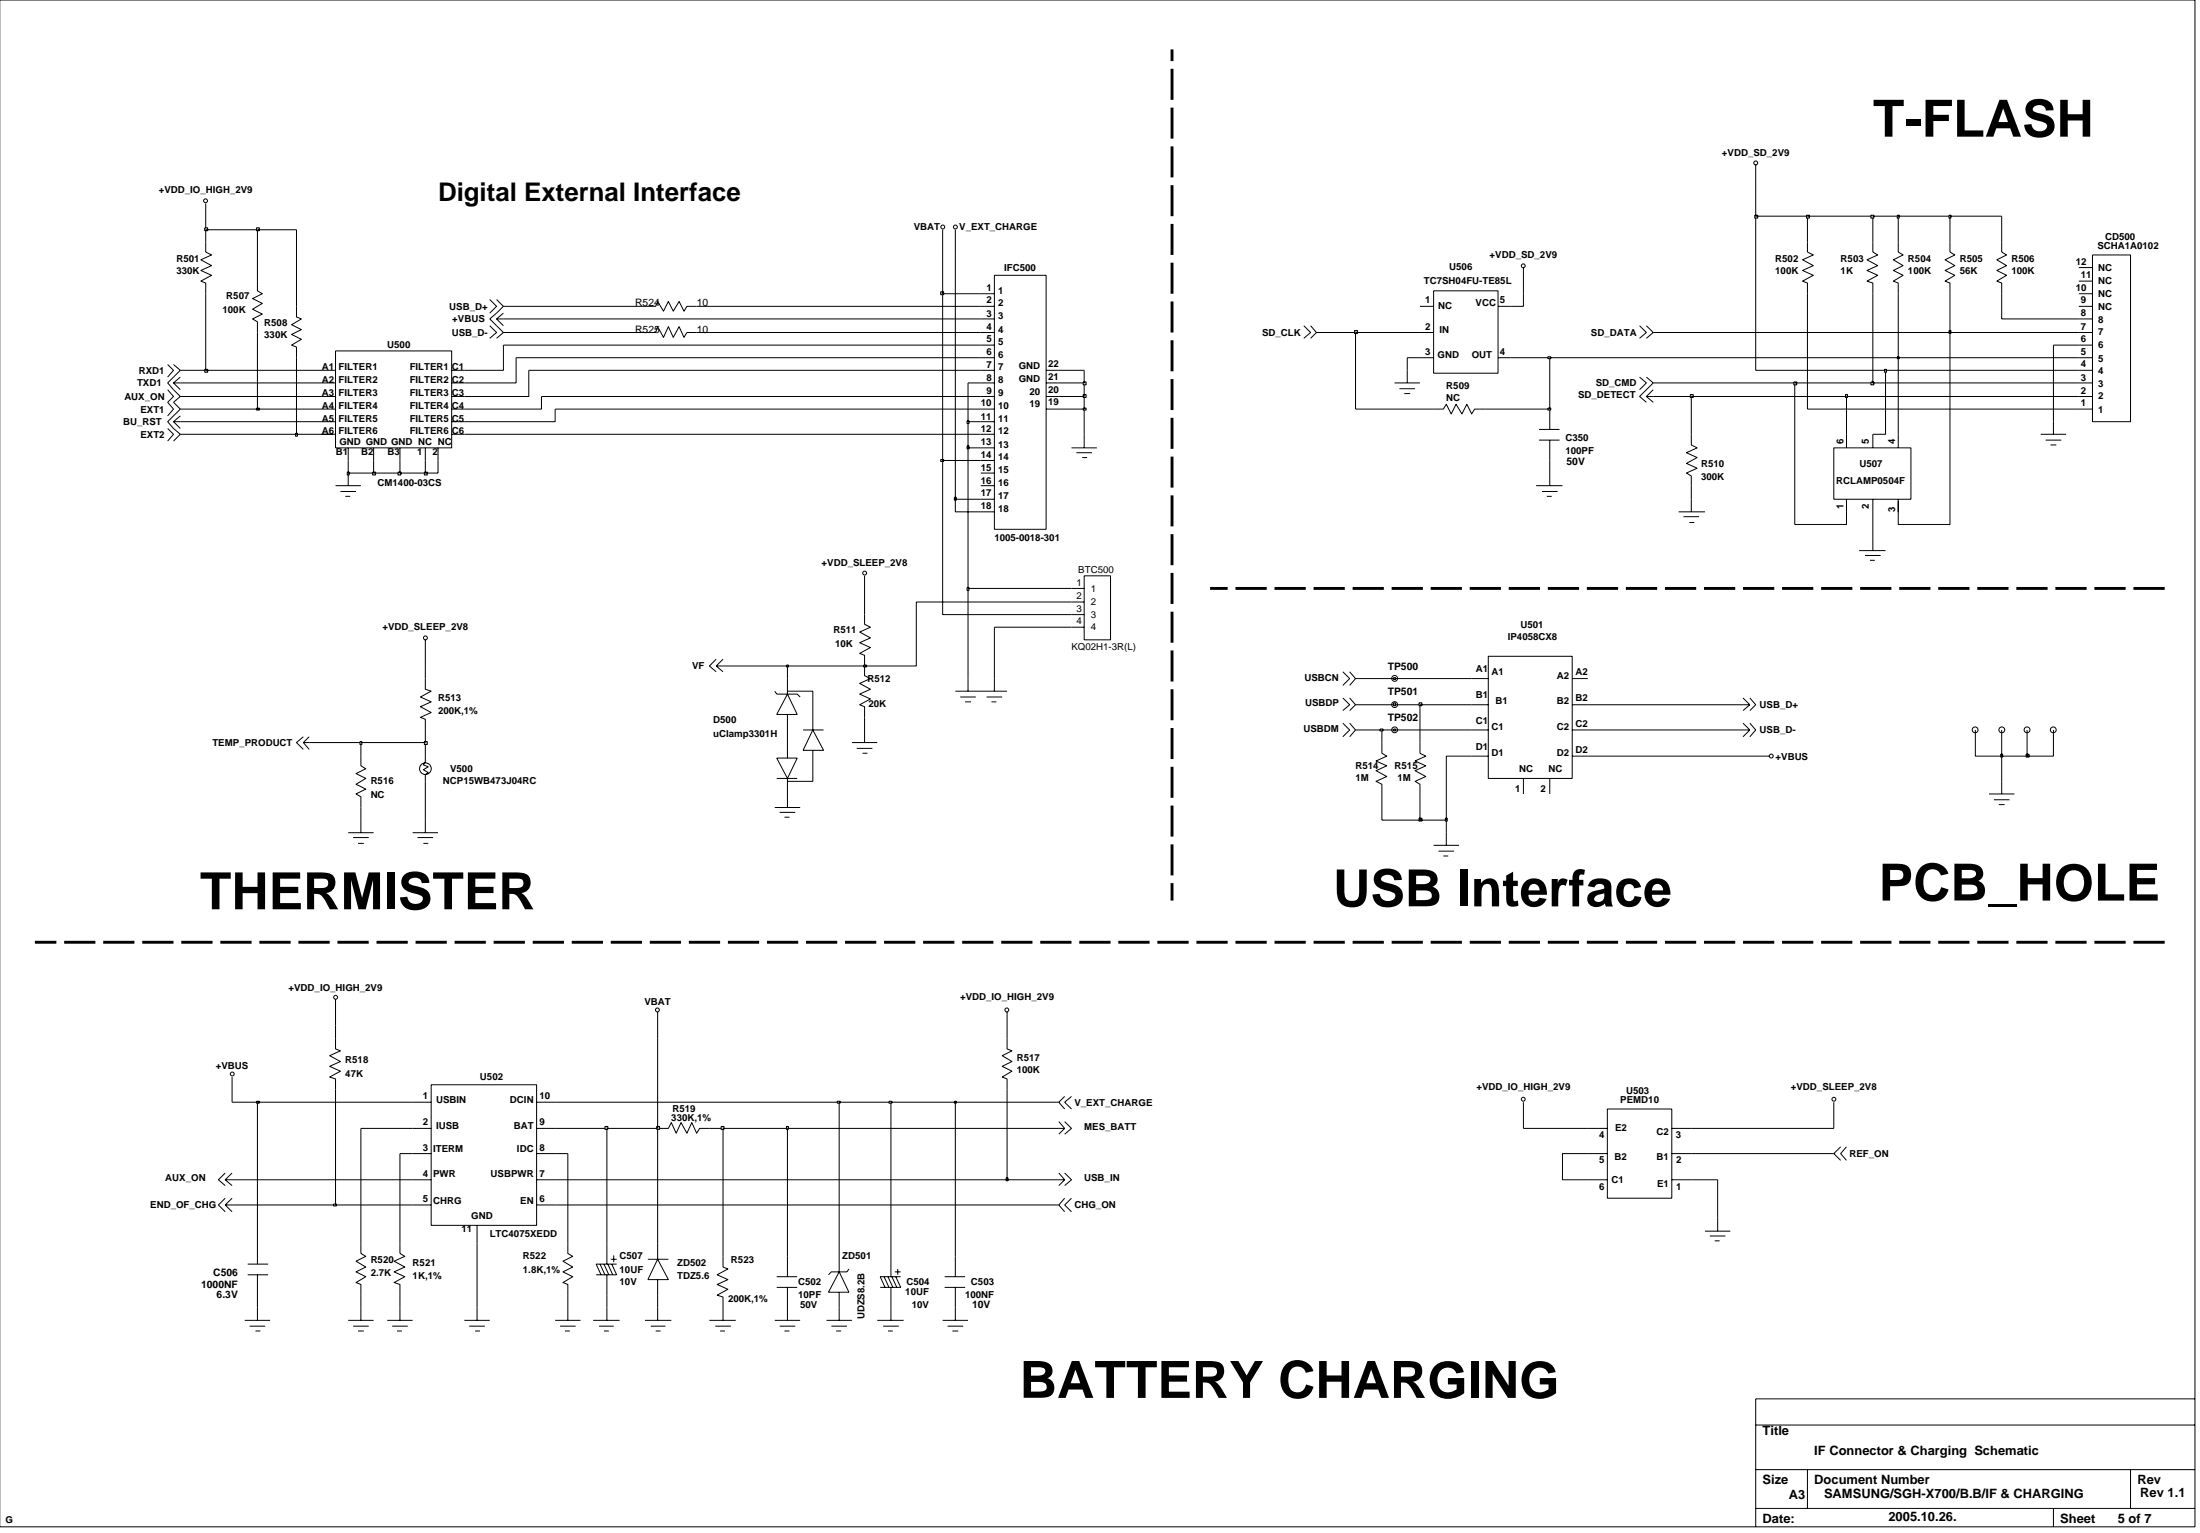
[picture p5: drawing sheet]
<svg xmlns="http://www.w3.org/2000/svg" width="192mm" height="134mm" viewBox="0 0 192 134" stroke-linecap="round" stroke-linejoin="round" font-family="sans-serif">
<g fill="none" stroke="#000" stroke-width=".09">
<path d="M17.9 17.8v2.2M153.1 14.4v2.3M14.6 34l.5 .6-.5 .5 .5 .6-.5 .6M14.6 31.8l.5 .5-.5 .6M14.6 37.4l.5 .5-.5 .6M15.1 31.8l.6 .5-1.1 1.1 1.1 1.2-.6 .5 .6 .6-1.1 1.1 1.1 1.1-.6 .6M15.1 33.4h.6M15.1 36.8h.6M15.7 32.9l-.6 .5 .6 .6M15.7 36.3l-.6 .5 .6 .6M17.9 21.1v.9l.6 .2-1 .5 1 .5-1 .4 1 .4-1 .5 .4 .2v.9M22.5 24.5v.9l.4 .2-.9 .4 .9 .5-.9 .5 .9 .4-.9 .4 .5 .3v.9"/>
<path d="M25.9 26.7v.9l.4 .2-.9 .5 .9 .4-.9 .5 .9 .4-.9 .5 .5 .2v.9M28.1 35.7h1.2M28.1 34.6h1.2M28.1 33.4h1.2M28.1 32.3h1.2M28.1 36.8h1.2M29 37.9h-.9h1.2M29.3 30.6h10.1v8.5h-10.1zM30.4 39.1v1.1M32.6 39.1v1.1M34.9 39.1v1.1M37.1 39.1v1.1"/>
<path d="M38.2 39.1v1.1M39.4 35.7h1.1M39.4 34.6h1.1M39.4 33.4h1.1M39.4 32.3h1.1M39.4 36.8h1.1M39.4 37.9h1.1M42.7 26.1l.6 .6-.6 .6M42.7 28.4l.6 .6-.6 .5M43.3 26.1l.6 .6-1.2 1.1 1.2 1.2-.6 .5M43.3 27.8h.6M43.3 27.8l.6 .6"/>
<path d="M43.9 27.3l-.6 .5M56.3 26.7h.9l.2-.4 .5 .8 .4-.8 .4 .8 .5-.8 .5 .8 .2-.4h.9M56.3 29h.9l.2-.5 .5 .9 .4-.9 .4 .9 .5-.9 .5 .9 .2-.4h.9M82.2 20v2.2M83.3 20v2.2M85.5 39.1h1.2M85.5 25.6h1.2M85.5 35.7h1.2M85.5 34.6h1.2M85.5 33.4h1.2M85.5 31.2h1.2M85.5 32.3h1.2"/>
<path d="M85.5 26.7h1.2M85.5 27.8h1.2M85.5 30.1h1.2M85.5 29h1.2M85.5 36.8h1.2M85.5 37.9h1.2M86.7 24h4.5v22.2h-4.5zM91.2 35.7h1.2M91.2 34.6h1.2M91.2 33.4h1.2M91.2 32.3h1.2M93.5 39.1h2.2"/>
<path d="M93.9 39.5h1.3M94.4 39.9h.4M94.6 37.9v1.2M113.7 28.4l.6 .6-.6 .5M114.3 28.4l.5 .6-.5 .5M121.6 33.4h2.3M122.1 33.9h1.3M122.5 34.3h.5M122.7 32.3v1.1M123.9 31.2h1.1M123.9 26.7h1.1M123.9 29h1.1"/>
<path d="M125 25.4h5.7v7.2h-5.7zM125 35.7h.9l.3-.4 .4 .8 .4-.8 .5 .8 .4-.8 .5 .8 .2-.4h1M130.7 31.2h1.1M130.7 26.7h1.1M132.9 23.3v2.3M134.2 38.4h1.8M134.2 37.5h1.8M135.2 35.7v1.8M135.2 38.4v1.8M143 28.4l.6 .6-.6 .5M143 32.9l.6 .5-.6 .6M143.6 32.9l.6 .5-1.2 1.2 .6 .5"/>
<path d="M143.6 28.4l.6 .6-.6 .5M143.6 34.6h.6M144.2 34l-.6 .6 .6 .5M147.5 37.9v.9l.5 .3-.9 .4 .9 .4-.9 .5 .9 .4-.9 .5 .4 .2v.9M157.7 21.1v.9l.5 .2-1 .5 1 .5-1 .4 1 .4-1 .5 .5 .2v.9M159.9 39.1h6.8v4.4h-6.8zM161.1 37.9v1.2M163.4 21.1v.9l.4 .2-1 .5 1 .5-1 .4 1 .4-1 .5 .6 .2v.9M163.4 37.9v1.2M165.6 21.1v.9l.4 .2-.9 .5 .9 .5-.9 .4 .9 .4-.9 .5 .5 .2v.9M165.6 37.9v1.2M170.1 21.1v.9l.4 .2-.8 .5 .8 .5-.8 .4 .8 .4-.8 .5 .4 .2v.9"/>
<path d="M174.6 21.1v.9l.4 .2-.8 .5 .8 .5-.8 .4 .8 .4-.8 .5 .4 .2v.9M178 37.9h2.2M178.4 38.4h1.4M178.8 38.8h.6M179.1 36.8v1.1M181.3 25.6h1.2M181.3 35.7h1.2M181.3 34.6h1.2M181.3 33.4h1.2M181.3 31.2h1.2M181.3 32.3h1.2M181.3 26.7h1.2"/>
<path d="M181.3 27.8h1.2M181.3 30.1h1.2M181.3 29h1.2M181.3 23.3h1.2M181.3 24.5h1.2M182.5 22.2h3.3v14.6h-3.3zM29.3 42.4h2.2M29.7 42.9h1.4M30.1 43.3h.4M30.4 41.3v1.1M37.1 59.2v.9l.5 .2-.9 .5 .9 .4-.9 .4 .9 .5-.9 .5 .4 .1v1M37.1 55.8v2.3"/>
<path d="M62.5 57.5l-.6 .6 .6 .5M62.5 58.1l.6 .5M62.5 58.1h.6M63.1 57.5l-.6 .6M68.7 59.2v1.3M75.4 53.6v.8l.5 .3-.9 .4 .9 .5-.9 .5 .9 .4-.9 .5 .4 .2v1.7l.5 .3-.9 .4 .9 .5-.9 .4 .9 .5-.9 .5 .4 .1v1M75.4 50.2v2.3M84.4 59.2v1.1M85.5 42.4h1.2M85.5 41.3h1.2M85.5 43.5h1.2M85.5 44.6h1.2"/>
<path d="M85.5 40.2h1.2M86.7 59.2v1.1M93.5 51.3h1.1M93.5 54.7h1.1M93.5 53.6h1.1M93.5 52.5h1.1M94.6 50.2h2.3v5.6h-2.3zM117.1 58.6l.6 .6-.6 .6M117.7 58.6l.5 .6-.5 .6M128.4 59.2h1.4M129.8 57.2h7.3v10.7h-7.3zM134 42.4h2.3"/>
<path d="M134.5 42.9h1.4M134.9 43.3h.4M135.2 41.3v1.1M137.1 59.2h1.4M146.4 44.6h2.3M146.8 45.1h1.4M147.3 45.6h.5M147.5 43.5v1.1M161.1 43.5v1.1M162.2 48h2.3M162.7 48.4h1.3M163.1 48.9h.4"/>
<path d="M163.4 43.5v1.1M163.4 46.8v1.2M165.6 43.5v1.1v-.9M26.5 64.3l-.6 .5 .6 .6M26.5 64.8l.5 .6M26.5 64.8h.5M27 64.3l-.5 .5M30.4 72.6h2.2M30.8 73.1h1.4M31.2 73.6h.5M31.5 65.9v.9l.4 .2-.8 .5 .8 .4-.8 .5 .8 .4-.8 .4 .4 .3v.9M31.5 71.5v1.1"/>
<path d="M36 72.6h2.2M36.4 73.1h1.4M36.9 73.6h.5M37.1 65.9v.6l-.2 .2 .5 .2-.5 .2 .5 .3-.3 .2v.5M37.1 71.5v1.1M67.6 60.3l.1 .2h1.8l.3 .3M67.6 70.4h2.2M67.7 66.1h1.8l-.8 1.8zM67.7 67.9h1.8M68 70.9h1.4M68.4 71.3h.5M68.7 60.3h2.2v3.4"/>
<path d="M68.7 62.3v3.8M68.7 67.9v2.5M68.7 60.5l.8 1.8h-1.8zM70 63.7h1.8M70.9 65.4v2.7h-2.2M70.9 63.7l.9 1.7h-1.8zM74.3 64.8h2.2M74.7 65.3h1.4M75.2 65.7h.5M75.4 63.7v1.1M83.3 60.3h4.5M83.8 60.8h1.3"/>
<path d="M84.2 61.2h.5M86.1 60.8h1.3M86.5 61.2h.4M117.1 60.9l.6 .6-.6 .5M117.1 63.1l.6 .6-.6 .6M117.7 60.9l.5 .6-.5 .5M117.7 63.1l.5 .6-.5 .6M120.5 64.8v.9l.5 .2-1 .5 1 .4-1 .4 1 .5-1 .4 .5 .3v.8M123.9 64.8v.9l.5 .2-1 .5 1 .4-1 .4 1 .5-1 .4 .5 .3v.8M125 73.7h2.3M125.5 74.2h1.3M125.9 74.7h.4"/>
<path d="M126.2 72.6v1.1M128.4 65.9h1.4M128.4 63.7h1.4M128.4 61.5h1.4M132.9 67.9v1.3M135.2 67.9v1.3M137.1 65.9h1.4M137.1 63.7h1.4M137.1 61.5h1.4M152 65.9h2.3M152 63.1l.6 .6M152 63.7h.6"/>
<path d="M152 61.5h.6M152 60.9l.6 .6M152.6 63.1l.5 .6-.5 .6M152.6 63.7l-.6 .6M152.6 60.9l.5 .6-.5 .5M152.6 61.5l-.6 .5M173.5 69.2h2.2M173.9 69.8h1.4M174.3 70.2h.5M174.6 68.1v1.1M20.2 93.9v2.2M22.5 96.1v14.2"/>
<path d="M29.3 90.6v.9l.4 .2-.9 .4 .9 .5-.9 .4 .9 .4-.9 .5 .5 .2v.9M29.3 87.2v2.3M31.5 98.4v10.9l.4 .3-.8 .4 .8 .5-.8 .4 .8 .5-.8 .5 .4 .1v3.2M36 98.4h1.6M36 96.1h1.6M37.6 94.6h9.2v12.3h-9.2zM46.8 98.4h1.6M46.8 96.1h1.6M52.9 98.4v11.9M57.4 88.3v2.3M61.9 98.4h-.9l-.2 .4-.5-.9-.4 .9-.5-.9-.4 .9-.4-.9-.3 .5h-.9v11.4M63.1 98.4v12.1l.4 .2-.9 .5 .9 .4-.9 .4 .9 .5-.9 .5 .5 .1v2.1"/>
<path d="M68.7 98.4v13M73.2 96.1v14.8M77.7 96.1v15.3M83.3 96.1v15.3M87.8 88.3v3.2l.5 .2-.9 .4 .9 .5-.9 .4 .9 .4-.9 .5 .4 .2v.9M92.4 98.4h.5M92.4 97.8l.5 .6M92.9 97.8l.6 .6-.6 .5M92.9 98.4l-.5 .5M92.9 95.6l-.5 .5 .5 .6M93.5 95.6l-.6 .5 .6 .6M132.9 96.1v2.3"/>
<path d="M138.5 98.4h1.7M140.2 96.7h5.6v7.8h-5.6zM145.8 98.4h1.7M159.9 96.1v2.3M19.6 102.9h.6M19.6 102.3l-.6 .6 .6 .5M19.6 104.5l-.6 .6 .6 .6M19.6 105.1l.6 .6M19.6 105.1h9.7M20.2 102.3l-.6 .6 .6 .5M20.2 104.5l-.6 .6M21.3 115.2h2.3"/>
<path d="M21.6 111.2h1.8M21.6 110.3h1.8M21.8 115.7h1.3M22.3 116.1h.4M22.5 111.2v4M30.4 115.2h2.2M30.8 115.7h1.4M31.2 116.1h.5M33.8 115.2h2.2M34.2 115.7h1.4M34.6 116.1h.5M34.9 100.6v8.7l.4 .3-.9 .4 .9 .5-.9 .4 .9 .5-.9 .5 .5 .1v3.2"/>
<path d="M36 102.9h1.6M36 100.6h1.6M36 105.1h1.6M40.5 115.2h2.2M40.9 115.7h1.4M41.4 116.1h.5M41.6 106.9v8.3M46.8 102.9h1.6M46.8 100.6h1.6M46.8 105.1h1.6M48.4 115.2h2.2M48.8 115.7h1.4"/>
<path d="M49.3 116.1h.4M49.5 100.6v8.7l.5 .3-.9 .4 .9 .5-.9 .4 .9 .5-.9 .5 .4 .1v3.2M51.7 115.2h2.3M52.3 115.7h1.2M52.3 110.3l.5 .9M52.7 116.1h.4M52.7 110.3l.4 .9M52.9 111.2v4M53 110.3l.4 .9M53.3 109.8h.5M53.4 110.3l.4 .9h-1.8M53.5 109.5v.6"/>
<path d="M53.8 110.3h-1.8l.4 .9M56.3 115.2h2.3M56.5 109.8h1.8M56.8 115.7h1.2M57.2 116.1h.4M57.4 109.8l.9 1.8h-1.8zM57.4 111.6v3.6M61.9 115.2h2.3M62.4 115.7h1.3M62.8 116.1h.4M67.6 115.2h2.2M67.7 111.4h1.8"/>
<path d="M67.7 112.3h1.8M68 115.7h1.4M68.4 116.1h.5M68.7 112.3v2.9M72.1 115.2h2.2M72.5 115.7h1.4M72.9 116.1h.5M73.2 112.7v2.5M73.2 110.9l.8 1.8h-1.7zM74 110.7l-.1 .2h-1.4l-.2 .3M76.5 115.2h2.3M77 115.7h1.4"/>
<path d="M77.1 111.4l.4 .9M77.5 116.1h.4M77.5 111.4l.4 .9M77.7 112.3v2.9M77.8 111.4l.4 .9M78 110.9h.6M78.1 111.4l.5 .9h-1.8M78.3 110.7v.5M78.6 111.4h-1.8l.4 .9M82.2 115.2h2.2M82.4 111.4h1.8M82.4 112.3h1.8"/>
<path d="M82.6 115.7h1.4M83.1 116.1h.5M83.3 112.3v2.9M92.4 102.9h.5M92.4 102.3l.5 .6M92.9 104.5l-.5 .6 .5 .6M92.9 102.3l.6 .6-.6 .5M92.9 102.9l-.5 .5M93.5 104.5l-.6 .6 .6 .6M138.5 102.9h1.7M138.5 100.6h1.7M145.8 102.9h1.7"/>
<path d="M145.8 100.6h1.7M148.7 107.4h2.2M149.1 107.8h1.4M149.6 108.2h.4M149.8 102.9v4.5M160.5 100l-.6 .6 .6 .6M161.1 100l-.6 .6 .6 .6"/>
<circle cx="17.9" cy="17.5" r=".17"/>
<circle cx="82.2" cy="19.8" r=".17"/>
<circle cx="83.3" cy="19.8" r=".17"/>
<circle cx="153.1" cy="14.2" r=".17"/>
<circle cx="132.9" cy="23.2" r=".17"/>
<circle cx="37.1" cy="55.6" r=".17"/>
<circle cx="75.4" cy="50" r=".17"/>
<circle cx="121.6" cy="59.2" r=".25"/>
<circle cx="37.1" cy="67" r=".51"/>
<circle cx="121.6" cy="63.7" r=".25"/>
<circle cx="121.6" cy="61.5" r=".25"/>
<circle cx="154.5" cy="65.9" r=".17"/>
<circle cx="172.3" cy="63.7" r=".25"/>
<circle cx="174.6" cy="63.7" r=".25"/>
<circle cx="176.8" cy="63.7" r=".25"/>
<circle cx="179.1" cy="63.7" r=".25"/>
<circle cx="20.3" cy="93.7" r=".17"/>
<circle cx="29.3" cy="87" r=".17"/>
<circle cx="57.3" cy="88.1" r=".17"/>
<circle cx="87.8" cy="88.1" r=".17"/>
<circle cx="132.9" cy="95.9" r=".17"/>
<circle cx="160" cy="95.9" r=".17"/>
</g>
<path d="M29.1 105h.3v.2h-.3z" fill="#c2c2c2"/>
<path d="M29.3 95v10.1h6.7M20.2 102.9h15.8M29.1 105h.3v.2h-.3zM48.4 105.1h44M48.4 102.9h39.4" fill="none" stroke="#000" stroke-width=".09"/>
<path d="M87.8 102.7h.1v.3h-.1z" fill="#c2c2c2"/>
<path d="M31.5 98.4h4.5M48.4 98.4h4.5M87.8 95v7.9h4.6M34.9 100.6h1.1M48.4 100.6h1.1M87.8 102.7h.1v.3h-.1zM138.5 100.6h-2.2v2.3h2.2M147.5 102.9h2.3M147.5 100.6h12.4" fill="none" stroke="#000" stroke-width=".09"/>
<path d="M52.8 98.2h.2v.3h-.2z" fill="#c2c2c2"/>
<path d="M52.8 98.2h.2v.3h-.2zM52.9 98.4h4.5" fill="none" stroke="#000" stroke-width=".09"/>
<path d="M57.3 98.2h.2v.3h-.2z" fill="#c2c2c2"/>
<path d="M57.3 98.2h.2v.3h-.2zM57.4 90.6v7.8M61.9 98.4h1.2" fill="none" stroke="#000" stroke-width=".09"/>
<path d="M62.9 98.2h.2v.3h-.2z" fill="#c2c2c2"/>
<path d="M62.9 98.2h.2v.3h-.2zM63.1 98.4h5.6" fill="none" stroke="#000" stroke-width=".09"/>
<path d="M68.6 98.2h.2v.3h-.2z" fill="#c2c2c2"/>
<path d="M20.2 96.1h2.3M68.6 98.2h.2v.3h-.2zM68.7 98.4h23.7M132.9 98.4h5.6M147.5 98.4h12.4" fill="none" stroke="#000" stroke-width=".09"/>
<path d="M22.4 96h.2v.2h-.2z" fill="#c2c2c2"/>
<path d="M22.4 96h.2v.2h-.2zM22.5 96.1h13.5M48.4 96.1h24.8" fill="none" stroke="#000" stroke-width=".09"/>
<path d="M73 96h.3v.2h-.3z" fill="#c2c2c2"/>
<path d="M73 96h.3v.2h-.3zM73.2 96.1h4.5" fill="none" stroke="#000" stroke-width=".09"/>
<path d="M77.5 96h.3v.2h-.3z" fill="#c2c2c2"/>
<path d="M77.5 96h.3v.2h-.3zM77.7 96.1h5.6" fill="none" stroke="#000" stroke-width=".09"/>
<path d="M83.2 96h.2v.2h-.2z" fill="#c2c2c2"/>
<path d="M31.5 70.4v1.1M37.1 68.1v3.4M120.5 69.2v2.3h3.4M126.2 71.5v1.1M29.3 89.5v1.1M83.2 96h.2v.2h-.2zM83.3 96.1h9.1" fill="none" stroke="#000" stroke-width=".09"/>
<path d="M123.8 71.4h.2v.2h-.2z" fill="#c2c2c2"/>
<path d="M123.8 71.4h.2v.2h-.2zM123.9 69.2v2.3h2.3" fill="none" stroke="#000" stroke-width=".09"/>
<path d="M126.1 71.4h.1v.2h-.1z" fill="#c2c2c2"/>
<path d="M31.5 64.8v1.1M37.1 64.8v1.1M126.1 71.4h.1v.2h-.1zM128.4 65.9h-2.2v5.6M138.5 65.9h13.5M172.3 63.7v2.2h2.3v2.2" fill="none" stroke="#000" stroke-width=".09"/>
<path d="M174.5 65.8h.2v.2h-.2z" fill="#c2c2c2"/>
<path d="M174.5 65.8h.2v.2h-.2zM174.6 63.7v2.2h2.2" fill="none" stroke="#000" stroke-width=".09"/>
<path d="M176.7 65.8h.3v.2h-.3z" fill="#c2c2c2"/>
<path d="M27 64.8h4.5M176.7 65.8h.3v.2h-.3zM176.8 63.7v2.2h2.3v-2.2" fill="none" stroke="#000" stroke-width=".09"/>
<path d="M31.4 64.7h.2v.2h-.2z" fill="#c2c2c2"/>
<path d="M31.4 64.7h.2v.2h-.2zM31.5 64.8h5.6" fill="none" stroke="#000" stroke-width=".09"/>
<path d="M37 64.7h.3v.2h-.3z" fill="#c2c2c2"/>
<path d="M37 64.7h.3v.2h-.3zM37.1 63.7v1.1M75.4 62.6v1.1M118.2 63.7h2.3v1.1M123.9 61.5v3.3" fill="none" stroke="#000" stroke-width=".09"/>
<path d="M120.4 63.6h.2v.2h-.2z" fill="#c2c2c2"/>
<path d="M120.4 63.6h.2v.2h-.2zM120.5 63.7h1.1" fill="none" stroke="#000" stroke-width=".09"/>
<path d="M121.6 63.6h.1v.2h-.1z" fill="#c2c2c2"/>
<path d="M118.2 61.5h3.4M121.6 63.6h.1v.2h-.1zM121.6 63.7h6.8M138.5 63.7h13.5" fill="none" stroke="#000" stroke-width=".09"/>
<path d="M121.6 61.3h.1v.3h-.1z" fill="#c2c2c2"/>
<path d="M121.6 61.3h.1v.3h-.1zM121.6 61.5h2.3" fill="none" stroke="#000" stroke-width=".09"/>
<path d="M123.8 61.3h.2v.3h-.2z" fill="#c2c2c2"/>
<path d="M37.1 58.1v1.1M68.7 58.1v1.1M84.4 51.3v7.9M86.7 54.7v4.5M118.2 59.2h3.4M123.8 61.3h.2v.3h-.2zM123.9 61.5h4.5M138.5 61.5h13.5" fill="none" stroke="#000" stroke-width=".09"/>
<path d="M121.6 59.1h.1v.2h-.1z" fill="#c2c2c2"/>
<path d="M63.1 58.1h5.6M121.6 59.1h.1v.2h-.1zM121.6 59.2h6.8" fill="none" stroke="#000" stroke-width=".09"/>
<path d="M68.6 58h.2v.2h-.2z" fill="#c2c2c2"/>
<path d="M68.6 58h.2v.2h-.2zM68.7 58.1h6.7" fill="none" stroke="#000" stroke-width=".09"/>
<path d="M75.3 58h.3v.2h-.3z" fill="#c2c2c2"/>
<path d="M75.3 58h.3v.2h-.3zM75.4 52.5v1.1M82.2 40.2v13.4h11.3M86.7 54.7h6.8M93.5 52.5h-13.6v5.6h-4.5" fill="none" stroke="#000" stroke-width=".09"/>
<path d="M84.3 51.2h.2v.3h-.2z" fill="#c2c2c2"/>
<path d="M84.4 39.1v12.2h9.1M156.5 33.4v12.3h4.6v-1.1M170.1 29v16.7h-4.5v-1.1M83.3 43.5v1.1h2.2M84.3 51.2h.2v.3h-.2zM163.4 44.6v2.2" fill="none" stroke="#000" stroke-width=".09"/>
<path d="M83.2 43.4h.2v.2h-.2z" fill="#c2c2c2"/>
<path d="M83.3 22.2v21.3h2.2M83.2 43.4h.2v.2h-.2zM147.5 42.4v1.1" fill="none" stroke="#000" stroke-width=".09"/>
<path d="M30.3 41.2h.2v.2h-.2z" fill="#c2c2c2"/>
<path d="M30.3 41.2h.2v.2h-.2zM30.4 40.2v1.1h2.2" fill="none" stroke="#000" stroke-width=".09"/>
<path d="M32.5 41.2h.3v.2h-.3z" fill="#c2c2c2"/>
<path d="M32.5 41.2h.3v.2h-.3zM32.6 40.2v1.1h2.3" fill="none" stroke="#000" stroke-width=".09"/>
<path d="M34.7 41.2h.3v.2h-.3z" fill="#c2c2c2"/>
<path d="M34.7 41.2h.3v.2h-.3zM34.9 40.2v1.1h2.2" fill="none" stroke="#000" stroke-width=".09"/>
<path d="M37 41.2h.3v.2h-.3z" fill="#c2c2c2"/>
<path d="M37 41.2h.3v.2h-.3zM37.1 40.2v1.1h1.1v-1.1M135.2 40.2v1.1" fill="none" stroke="#000" stroke-width=".09"/>
<path d="M82.1 40.1h.2v.1h-.2z" fill="#c2c2c2"/>
<path d="M82.2 25.6v14.6h3.3M82.1 40.1h.2v.1h-.2z" fill="none" stroke="#000" stroke-width=".09"/>
<path d="M84.3 38.9h.2v.2h-.2z" fill="#c2c2c2"/>
<path d="M15.7 37.9h10.2M84.3 38.9h.2v.2h-.2zM84.4 36.8v2.3h1.1" fill="none" stroke="#000" stroke-width=".09"/>
<path d="M25.8 37.8h.1v.2h-.1z" fill="#c2c2c2"/>
<path d="M15.7 36.8h12.4M25.8 37.8h.1v.2h-.1zM25.9 31.2v6.7h2.2M40.5 37.9h45M48.4 35.7v1.1h-7.9M94.6 35.7v2.2M147.5 34.6v3.3M161.1 34.6v3.3M164.5 32.3v5.6h-1.1M165.6 31.2v6.7" fill="none" stroke="#000" stroke-width=".09"/>
<path d="M84.3 36.7h.2v.2h-.2z" fill="#c2c2c2"/>
<path d="M15.7 35.7h6.8M84.3 36.7h.2v.2h-.2zM84.4 33.4v3.4h1.1M179.1 30.1v6.7" fill="none" stroke="#000" stroke-width=".09"/>
<path d="M22.4 35.6h.2v.2h-.2z" fill="#c2c2c2"/>
<path d="M22.4 35.6h.2v.2h-.2zM22.5 29v6.7h5.6M47.2 34.6v1.1h-6.7M48.4 35.7h37.1M92.4 35.7h2.2" fill="none" stroke="#000" stroke-width=".09"/>
<path d="M94.5 35.6h.2v.2h-.2z" fill="#c2c2c2"/>
<path d="M94.5 35.6h.2v.2h-.2zM94.6 34.6v1.1M118.2 29v6.7h6.8M129.6 35.7h5.6" fill="none" stroke="#000" stroke-width=".09"/>
<path d="M135 35.6h.3v.2h-.3z" fill="#c2c2c2"/>
<path d="M15.7 34.6h12.4M46.1 32.3v2.3h-5.6M47.2 34.6h38.3M92.4 34.6h2.2M135 35.6h.3v.2h-.3zM135.2 31.2v4.5M157.7 25.6v10.1h23.6" fill="none" stroke="#000" stroke-width=".09"/>
<path d="M94.5 34.4h.2v.3h-.2z" fill="#c2c2c2"/>
<path d="M94.5 34.4h.2v.3h-.2zM94.6 33.4v1.2M144.2 34.6h3.3" fill="none" stroke="#000" stroke-width=".09"/>
<path d="M147.4 34.4h.3v.3h-.3z" fill="#c2c2c2"/>
<path d="M147.4 34.4h.3v.3h-.3zM147.5 34.6h13.6" fill="none" stroke="#000" stroke-width=".09"/>
<path d="M161 34.4h.1v.3h-.1z" fill="#c2c2c2"/>
<path d="M15.7 33.4h12.4M45 31.2v2.2h-4.5M84.4 33.4h1.1M92.4 33.4h2.2M161 34.4h.1v.3h-.1zM161.1 34.6h20.2" fill="none" stroke="#000" stroke-width=".09"/>
<path d="M94.5 33.3h.2v.3h-.2z" fill="#c2c2c2"/>
<path d="M94.5 33.3h.2v.3h-.2zM94.6 32.3v1.1M144.2 33.4h12.3" fill="none" stroke="#000" stroke-width=".09"/>
<path d="M156.5 33.3h.2v.3h-.2z" fill="#c2c2c2"/>
<path d="M156.5 33.3h.2v.3h-.2zM156.5 33.4h6.9" fill="none" stroke="#000" stroke-width=".09"/>
<path d="M163.2 33.3h.2v.3h-.2z" fill="#c2c2c2"/>
<path d="M15.7 32.3h2.2M163.2 33.3h.2v.3h-.2zM163.4 25.6v7.8h17.9" fill="none" stroke="#000" stroke-width=".09"/>
<path d="M17.9 32.2h.2v.3h-.2z" fill="#c2c2c2"/>
<path d="M153.1 18.9v13.4h11.4M17.9 32.2h.2v.3h-.2zM17.9 25.6v6.7h10.2M43.9 30.1v2.2h-3.4M46.1 32.3h39.4M92.4 32.3h2.2M122.7 31.2v1.1" fill="none" stroke="#000" stroke-width=".09"/>
<path d="M164.4 32.2h.1v.3h-.1z" fill="#c2c2c2"/>
<path d="M45 31.2h40.5M122.7 31.2h1.2M131.8 31.2h3.4M164.4 32.2h.1v.3h-.1zM164.5 32.3h16.8" fill="none" stroke="#000" stroke-width=".09"/>
<path d="M135 31.1h.3v.2h-.3z" fill="#c2c2c2"/>
<path d="M135 31.1h.3v.2h-.3zM135.2 31.2h30.4" fill="none" stroke="#000" stroke-width=".09"/>
<path d="M165.5 31.1h.2v.2h-.2z" fill="#c2c2c2"/>
<path d="M43.9 30.1h41.6M43.9 29h12.4M60.8 29h24.7M114.8 29h3.4M165.5 31.1h.2v.2h-.2zM165.6 25.6v5.6h15.7M179.1 30.1h2.2" fill="none" stroke="#000" stroke-width=".09"/>
<path d="M118.1 28.8h.3v.3h-.3z" fill="#c2c2c2"/>
<path d="M118.1 28.8h.3v.3h-.3zM118.2 29h5.7M144.2 29h25.9" fill="none" stroke="#000" stroke-width=".09"/>
<path d="M170 28.8h.2v.3h-.2z" fill="#c2c2c2"/>
<path d="M25.9 20v6.7M43.9 27.8h41.6M43.9 26.7h12.4M60.8 26.7h24.7M132.9 25.6v1.1h-1.1M170 28.8h.2v.3h-.2zM170.1 25.6v3.4h11.2M174.6 25.6v2.2h6.7" fill="none" stroke="#000" stroke-width=".09"/>
<path d="M82.1 25.4h.2v.3h-.2z" fill="#c2c2c2"/>
<path d="M157.7 18.9v2.2M163.4 18.9v2.2M165.6 18.9v2.2M170.1 18.9v2.2M174.6 18.9v2.2M17.9 20v1.1M22.5 20v4.5M82.1 25.4h.2v.3h-.2zM82.2 22.2v3.4h3.3" fill="none" stroke="#000" stroke-width=".09"/>
<path d="M17.9 19.9h.2v.2h-.2z" fill="#c2c2c2"/>
<path d="M17.9 19.9h.2v.2h-.2zM17.9 20h4.6" fill="none" stroke="#000" stroke-width=".09"/>
<path d="M22.4 19.9h.2v.2h-.2z" fill="#c2c2c2"/>
<path d="M22.4 19.9h.2v.2h-.2zM22.5 20h3.4" fill="none" stroke="#000" stroke-width=".09"/>
<path d="M153.1 18.8h.2v.2h-.2z" fill="#c2c2c2"/>
<path d="M153.1 18.8h.2v.2h-.2zM153.1 16.7v2.2h4.6" fill="none" stroke="#000" stroke-width=".09"/>
<path d="M157.6 18.8h.2v.2h-.2z" fill="#c2c2c2"/>
<path d="M157.6 18.8h.2v.2h-.2zM157.7 18.9h5.7" fill="none" stroke="#000" stroke-width=".09"/>
<path d="M163.2 18.8h.2v.2h-.2z" fill="#c2c2c2"/>
<path d="M163.2 18.8h.2v.2h-.2zM163.4 18.9h2.2" fill="none" stroke="#000" stroke-width=".09"/>
<path d="M165.5 18.8h.2v.2h-.2z" fill="#c2c2c2"/>
<path d="M165.5 18.8h.2v.2h-.2zM165.6 18.9h4.5" fill="none" stroke="#000" stroke-width=".09"/>
<path d="M170 18.8h.2v.2h-.2z" fill="#c2c2c2"/>
<path d="M0 0h191.5v133.2h-191.5zM170 18.8h.2v.2h-.2zM170.1 18.9h4.5M153.1 131.6h38.4M153.1 128.2h38.4M153.1 124.3h38.4M157.7 128.2v3.4M179.1 131.6v1.6M185.8 128.2v3.4M191.5 122h-38.4v11.2" fill="none" stroke="#000" stroke-width=".09"/>
<g fill="none" stroke="#000" stroke-width=".25">
<path d="M102.2 4.3v1M102.2 6v2.7M102.2 9.4v2.7M102.2 12.8v2.7M102.2 16.1v2.8M102.2 19.5v2.7M102.2 22.9v2.7M102.2 26.3v2.7M102.2 29.7v2.7M102.2 33.1v2.7M102.2 36.4v2.7M102.2 39.8v2.7"/>
<path d="M102.2 43.2v2.7M102.2 46.6v2.7M102.2 50v2.7M102.2 53.4v2.7M102.2 56.7v2.7M105.5 51.3h1.6M107.8 51.3h2.7M111.2 51.3h2.7M114.6 51.3h2.7M118 51.3h2.7M121.4 51.3h2.7M124.8 51.3h2.7"/>
<path d="M128.2 51.3h2.7M131.6 51.3h2.7M135 51.3h2.7M138.4 51.3h2.7M141.8 51.3h2.7M145.2 51.3h2.7M148.6 51.3h2.8M152 51.3h2.8M155.4 51.3h2.8M158.8 51.3h2.8M162.2 51.3h2.8M165.7 51.3h2.7"/>
<path d="M169.1 51.3h2.7M172.5 51.3h2.7M175.9 51.3h2.7M179.3 51.3h2.7M182.7 51.3h2.7M186.1 51.3h2.7M102.2 60.1v2.7M102.2 63.5v2.7M102.2 66.9v2.7M102.2 70.3v2.7M102.2 73.6v2.7M102.2 77v1.5"/>
<path d="M3 82.2h1.9M5.6 82.2h2.7M9 82.2h2.7M12.4 82.2h2.7M15.8 82.2h2.7M19.2 82.2h2.7M22.6 82.2h2.7M26 82.2h2.8M29.4 82.2h2.8M32.8 82.2h2.8M36.2 82.2h2.8M39.7 82.2h2.7"/>
<path d="M43.1 82.2h2.7M46.5 82.2h2.7M49.9 82.2h2.7M53.3 82.2h2.7M56.7 82.2h2.7M60.1 82.2h2.7M63.5 82.2h2.7M66.9 82.2h2.7M70.3 82.2h2.7M73.7 82.2h2.7M77.1 82.2h2.7M80.5 82.2h2.7"/>
<path d="M83.9 82.2h2.7M87.3 82.2h2.8M90.7 82.2h2.8M94.1 82.2h2.8M97.5 82.2h2.8M101 82.2h2.7M104.4 82.2h2.7M107.8 82.2h2.7M111.2 82.2h2.7M114.6 82.2h2.7M118 82.2h2.7M121.4 82.2h2.7"/>
<path d="M124.8 82.2h2.7M128.2 82.2h2.7M131.6 82.2h2.7M135 82.2h2.7M138.4 82.2h2.7M141.8 82.2h2.7M145.2 82.2h2.7M148.6 82.2h2.8M152 82.2h2.8M155.4 82.2h2.8M158.8 82.2h2.8M162.2 82.2h2.8"/>
<path d="M165.7 82.2h2.7M169.1 82.2h2.7M172.5 82.2h2.7M175.9 82.2h2.7M179.3 82.2h2.7M182.7 82.2h2.7M186.1 82.2h2.7"/>
</g>
<g font-size="4.5">
<text x="163.4" y="11.9">T-FLASH</text>
<text x="17.4" y="79.3">THERMISTER</text>
<text x="116.3" y="79.1">USB Interface</text>
<text x="163.9" y="78.5">PCB_HOLE</text>
<text x="88.9" y="121.9">BATTERY CHARGING</text>
</g>
<text font-size="2.2" x="38.2" y="17.5">Digital External Interface</text>
<g font-size="1.1">
<text x="153.7" y="125.2">Title</text>
<text x="153.7" y="129.4">Size</text>
<text x="156" y="130.8">A3</text>
<text x="158.2" y="129.4">Document Number</text>
<text x="158.2" y="126.9">IF Connector &amp; Charging Schematic</text>
<text x="159.1" y="130.7">SAMSUNG/SGH-X700/B.B/IF &amp; CHARGING</text>
<text x="186.4" y="129.4">Rev</text>
<text x="186.7" y="130.5">Rev 1.1</text>
<text x="153.7" y="132.8">Date:</text>
<text x="164.7" y="132.6">2005.10.26.</text>
<text x="179.7" y="132.8">Sheet</text>
<text x="184.7" y="132.8">5 of 7</text>
</g>
<g font-size=".9">
<text x="55.4" y="26.7">R524</text>
<text x="55.4" y="29">R525</text>
<text x="60.8" y="26.7">10</text>
<text x="60.8" y="29">10</text>
<text x="136.6" y="40.5">50V</text>
<text x="121" y="58.4">TP500</text>
<text x="121" y="62.9">TP502</text>
<text x="121" y="60.6">TP501</text>
<text x="17.5" y="112.4">1000NF</text>
<text x="18.6" y="111.3">C506</text>
<text x="18.9" y="113.2">6.3V</text>
<text x="84.8" y="114.1">10V</text>
</g>
<g font-size=".8">
<text x="13.8" y="16.9">+VDD_IO_HIGH_2V9</text>
<text x="150.2" y="13.6">+VDD_SD_2V9</text>
<text x="15.4" y="23.9">330K</text>
<text x="15.4" y="22.8">R501</text>
<text x="79.7" y="20.1">VBAT</text>
<text x="83.7" y="20.1">V_EXT_CHARGE</text>
<text x="87.6" y="23.7">IFC500</text>
<text x="126.4" y="23.5">U506</text>
<text x="129.9" y="22.5">+VDD_SD_2V9</text>
<text x="154.8" y="23.9">100K</text>
<text x="154.8" y="22.8">R502</text>
<text x="160.5" y="23.9">1K</text>
<text x="160.5" y="22.8">R503</text>
<text x="166.4" y="23.9">100K</text>
<text x="166.4" y="22.8">R504</text>
<text x="170.9" y="22.8">R505</text>
<text x="170.9" y="23.9">56K</text>
<text x="175.4" y="23.9">100K</text>
<text x="175.4" y="22.8">R506</text>
<text x="181.1" y="23.1">12</text>
<text x="182.9" y="21.7">SCHA1A0102</text>
<text x="183" y="23.7">NC</text>
<text x="183.6" y="20.9">CD500</text>
<text x="19.4" y="27.3">100K</text>
<text x="19.7" y="26">R507</text>
<text x="23.1" y="28.4">R508</text>
<text x="23.1" y="29.5">330K</text>
<text x="39.2" y="27">USB_D+</text>
<text x="39.4" y="29.3">USB_D-</text>
<text x="39.5" y="28.1">+VBUS</text>
<text x="86.1" y="26.5">2</text>
<text x="86.1" y="27.6">3</text>
<text x="86.1" y="25.4">1</text>
<text x="86.1" y="28.7">4</text>
<text x="86.1" y="29.8">5</text>
<text x="87.1" y="26.7">2</text>
<text x="87.1" y="27.8">3</text>
<text x="87.1" y="25.6">1</text>
<text x="87.1" y="29">4</text>
<text x="110.1" y="29.3">SD_CLK</text>
<text x="124.2" y="24.8">TC7SH04FU-TE85L</text>
<text x="124.3" y="28.7">2</text>
<text x="124.3" y="26.5">1</text>
<text x="125.4" y="27">NC</text>
<text x="125.6" y="29">IN</text>
<text x="128.7" y="26.7">VCC</text>
<text x="130.8" y="26.5">5</text>
<text x="138.8" y="29.3">SD_DATA</text>
<text x="181.1" y="25.4">10</text>
<text x="181.5" y="29.9">6</text>
<text x="181.5" y="28.8">7</text>
<text x="181.5" y="27.6">8</text>
<text x="181.5" y="26.5">9</text>
<text x="181.5" y="24.3">11</text>
<text x="183" y="29.3">7</text>
<text x="183" y="28.2">8</text>
<text x="183" y="27.1">NC</text>
<text x="183" y="25.9">NC</text>
<text x="183" y="24.8">NC</text>
<text x="10.8" y="34.9">AUX_ON</text>
<text x="12" y="33.7">TXD1</text>
<text x="12.1" y="32.6">RXD1</text>
<text x="12.3" y="36">EXT1</text>
<text x="28.1" y="32.3">A1</text>
<text x="28.1" y="33.4">A2</text>
<text x="28.1" y="34.6">A3 FILTER3</text>
<text x="28.1" y="35.7">A4</text>
<text x="29.5" y="32.3">FILTER1</text>
<text x="29.5" y="33.4">FILTER2</text>
<text x="29.5" y="35.7">FILTER4</text>
<text x="33.8" y="30.4">U500</text>
<text x="35.7" y="32.3">FILTER1</text>
<text x="35.7" y="33.4">FILTER2 C2</text>
<text x="35.7" y="34.6">FILTER3</text>
<text x="35.7" y="35.7">FILTER4 C4</text>
<text x="39.4" y="32.3">C1</text>
<text x="39.4" y="34.6">C3</text>
<text x="85.5" y="35.4">10</text>
<text x="86.1" y="30.9">6</text>
<text x="86.1" y="32.1">7</text>
<text x="86.1" y="33.2">8</text>
<text x="86.1" y="34.3">9</text>
<text x="87.1" y="35.7">10</text>
<text x="87.1" y="30.1">5</text>
<text x="87.1" y="31.2">6</text>
<text x="87.1" y="32.3">7</text>
<text x="87.1" y="33.4">8</text>
<text x="87.1" y="34.6">9</text>
<text x="88.9" y="32.2">GND</text>
<text x="88.9" y="33.3">GND</text>
<text x="89.8" y="35.5">19</text>
<text x="89.8" y="34.4">20</text>
<text x="91.4" y="35.3">19</text>
<text x="91.4" y="34.2">20</text>
<text x="91.4" y="33.1">21</text>
<text x="91.4" y="32">22</text>
<text x="124.3" y="30.9">3</text>
<text x="125.4" y="31.2">GND</text>
<text x="126.2" y="35">NC</text>
<text x="126.2" y="33.9">R509</text>
<text x="128.4" y="31.2">OUT</text>
<text x="130.8" y="30.9">4</text>
<text x="137.6" y="34.7">SD_DETECT</text>
<text x="139.2" y="33.7">SD_CMD</text>
<text x="181.5" y="33.2">3</text>
<text x="181.5" y="32">4</text>
<text x="181.5" y="30.9">5</text>
<text x="181.5" y="35.4">1</text>
<text x="181.5" y="34.3">2</text>
<text x="183" y="34.8">2</text>
<text x="183" y="33.7">3</text>
<text x="183" y="32.6">4</text>
<text x="183" y="31.5">5</text>
<text x="183" y="30.4">6</text>
<text x="10.7" y="37.1">BU_RST</text>
<text x="12.3" y="38.2">EXT2</text>
<text x="28.1" y="36.8">A5 FILTER5</text>
<text x="28.1" y="37.9">A6</text>
<text x="29.3" y="39.7">B1</text>
<text x="29.5" y="37.9">FILTER6</text>
<text x="29.6" y="38.8">GND GND GND NC NC</text>
<text x="31.5" y="39.7">B2</text>
<text x="33.8" y="39.7">B3</text>
<text x="35.7" y="36.8">FILTER5</text>
<text x="35.7" y="37.9">FILTER6 C6</text>
<text x="36.4" y="39.7">1</text>
<text x="37.7" y="39.7">2</text>
<text x="39.4" y="36.8">C5</text>
<text x="85.5" y="41.1">15</text>
<text x="85.5" y="36.6">11</text>
<text x="85.5" y="37.7">12</text>
<text x="85.5" y="38.8">13</text>
<text x="85.5" y="39.9">14</text>
<text x="87.1" y="41.3">15</text>
<text x="87.1" y="36.8">11</text>
<text x="87.1" y="37.9">12</text>
<text x="87.1" y="39.1">13</text>
<text x="87.1" y="40.2">14</text>
<text x="136.5" y="39.6">100PF</text>
<text x="136.5" y="38.5">C350</text>
<text x="148.4" y="41.9">300K</text>
<text x="148.4" y="40.8">R510</text>
<text x="160.8" y="38.7" transform="rotate(-90 160.8 38.7)">6</text>
<text x="162.2" y="40.8">U507</text>
<text x="163" y="38.7" transform="rotate(-90 163 38.7)">5</text>
<text x="165.3" y="38.7" transform="rotate(-90 165.3 38.7)">4</text>
<text x="183" y="36">1</text>
<text x="32.9" y="42.4">CM1400-03CS</text>
<text x="85.5" y="42.2">16</text>
<text x="85.5" y="43.3">17</text>
<text x="85.5" y="44.4">18</text>
<text x="86.7" y="47.2">1005-0018-301</text>
<text x="87.1" y="42.4">16</text>
<text x="87.1" y="43.5">17</text>
<text x="87.1" y="44.6">18</text>
<text x="160.2" y="42.2">RCLAMP0504F</text>
<text x="160.8" y="44.4" transform="rotate(-90 160.8 44.4)">1</text>
<text x="163" y="44.4" transform="rotate(-90 163 44.4)">2</text>
<text x="165.3" y="44.6" transform="rotate(-90 165.3 44.6)">3</text>
<text x="71.7" y="49.3">+VDD_SLEEP_2V8</text>
<text x="93.9" y="51.2">1</text>
<text x="93.9" y="52.3">2</text>
<text x="93.9" y="53.4">3</text>
<text x="94.1" y="50">BTC500</text>
<text x="95.2" y="51.7">1</text>
<text x="95.2" y="52.8">2</text>
<text x="95.2" y="53.9">3</text>
<text x="33.4" y="54.9">+VDD_SLEEP_2V8</text>
<text x="60.4" y="58.4">VF</text>
<text x="72.7" y="55.2">R511</text>
<text x="72.8" y="56.4">10K</text>
<text x="75.7" y="59.5">R512</text>
<text x="93.5" y="56.6">KQ02H1-3R(L)</text>
<text x="93.9" y="54.4">4</text>
<text x="95.2" y="55">4</text>
<text x="113.8" y="59.4">USBCN</text>
<text x="128.7" y="58.6">A1</text>
<text x="130.1" y="58.9">A1</text>
<text x="131.5" y="55.8">IP4058CX8</text>
<text x="132.6" y="54.8">U501</text>
<text x="135.8" y="59.2">A2</text>
<text x="137.4" y="58.9">A2</text>
<text x="18.5" y="65.1">TEMP_PRODUCT</text>
<text x="38.2" y="61.1">R513</text>
<text x="38.2" y="62.3">200K,1%</text>
<text x="62.2" y="63.1">D500</text>
<text x="62.2" y="64.3">uClamp3301H</text>
<text x="75.7" y="61.6">20K</text>
<text x="113.7" y="63.9">USBDM</text>
<text x="113.8" y="61.6">USBDP</text>
<text x="128.7" y="65.4">D1</text>
<text x="128.7" y="60.9">B1</text>
<text x="128.7" y="63.1">C1</text>
<text x="130.1" y="65.9">D1</text>
<text x="130.1" y="63.7">C1</text>
<text x="130.4" y="61.4">B1</text>
<text x="135.8" y="63.7">C2</text>
<text x="135.8" y="65.9">D2</text>
<text x="135.8" y="61.4">B2</text>
<text x="137.4" y="63.4">C2</text>
<text x="137.4" y="65.7">D2</text>
<text x="137.4" y="61.2">B2</text>
<text x="153.5" y="61.8">USB_D+</text>
<text x="153.5" y="64">USB_D-</text>
<text x="32.3" y="69.6">NC</text>
<text x="32.3" y="68.4">R516</text>
<text x="38.6" y="68.4">NCP15WB473J04RC</text>
<text x="39.3" y="67.3">V500</text>
<text x="118.2" y="68.1">1M</text>
<text x="118.2" y="67">R514</text>
<text x="121.6" y="67">R515</text>
<text x="121.9" y="68.1">1M</text>
<text x="132.2" y="69">1</text>
<text x="132.5" y="67.3">NC</text>
<text x="134.4" y="69">2</text>
<text x="135.1" y="67.3">NC</text>
<text x="154.9" y="66.2">+VBUS</text>
<text x="25.2" y="86.5">+VDD_IO_HIGH_2V9</text>
<text x="56.2" y="87.6">VBAT</text>
<text x="83.7" y="87.2">+VDD_IO_HIGH_2V9</text>
<text x="18.8" y="93.2">+VBUS</text>
<text x="30.1" y="92.8">R518</text>
<text x="30.1" y="93.9">47K</text>
<text x="36.9" y="95.9">1</text>
<text x="41.9" y="94.2">U502</text>
<text x="47.1" y="95.9">10</text>
<text x="88.7" y="93.6">100K</text>
<text x="88.7" y="92.5">R517</text>
<text x="128.8" y="95.1">+VDD_IO_HIGH_2V9</text>
<text x="141.8" y="95.4">U503</text>
<text x="156.2" y="95.1">+VDD_SLEEP_2V8</text>
<text x="36.9" y="100.4">3</text>
<text x="36.9" y="98.2">2</text>
<text x="37.8" y="100.5">ITERM</text>
<text x="38" y="96.2">USBIN</text>
<text x="38" y="98.5">IUSB</text>
<text x="44.5" y="96.2">DCIN</text>
<text x="44.8" y="98.5">BAT</text>
<text x="45.1" y="100.5">IDC</text>
<text x="47.1" y="98.2">9</text>
<text x="47.1" y="100.4">8</text>
<text x="58.6" y="97.7">330K,1%</text>
<text x="58.6" y="97">R519</text>
<text x="93.7" y="96.4">V_EXT_CHARGE</text>
<text x="94.6" y="98.5">MES_BATT</text>
<text x="139.5" y="101.5">5</text>
<text x="139.5" y="99.3">4</text>
<text x="140.8" y="101.2">B2</text>
<text x="140.9" y="98.7">E2</text>
<text x="141.3" y="96.2">PEMD10</text>
<text x="144.5" y="101.2">B1</text>
<text x="144.5" y="99">C2</text>
<text x="146.2" y="99.3">3</text>
<text x="146.2" y="101.5">2</text>
<text x="161.3" y="100.9">REF_ON</text>
<text x="13.1" y="105.4">END_OF_CHG</text>
<text x="14.4" y="103">AUX_ON</text>
<text x="36.9" y="102.6">4</text>
<text x="36.9" y="104.8">5</text>
<text x="37.8" y="102.7">PWR</text>
<text x="37.8" y="105">CHRG</text>
<text x="40.2" y="107.5">11</text>
<text x="41.1" y="106.3">GND</text>
<text x="42.7" y="107.9">LTC4075XEDD</text>
<text x="42.8" y="102.7">USBPWR</text>
<text x="45.4" y="105">EN</text>
<text x="47.1" y="102.6">7</text>
<text x="47.1" y="104.8">6</text>
<text x="93.7" y="105.4">CHG_ON</text>
<text x="94.6" y="103">USB_IN</text>
<text x="139.5" y="103.7">6</text>
<text x="140.6" y="103.2">C1</text>
<text x="144.5" y="103.5">E1</text>
<text x="146.2" y="103.7">1</text>
<text x="32.3" y="110.2">R520</text>
<text x="32.3" y="111.3">2.7K</text>
<text x="36" y="111.5">1K,1%</text>
<text x="36" y="110.4">R521</text>
<text x="45.6" y="109.8">R522</text>
<text x="45.6" y="111">1.8K,1%</text>
<text x="54" y="112.1">10V</text>
<text x="54" y="111">10UF</text>
<text x="54" y="109.8">C507</text>
<text x="59.1" y="111.5">TDZ5.6</text>
<text x="59.1" y="110.4">ZD502</text>
<text x="63.5" y="113.6">200K,1%</text>
<text x="63.8" y="110.2">R523</text>
<text x="69.6" y="113.2">10PF</text>
<text x="69.6" y="112.1">C502</text>
<text x="73.5" y="109.8">ZD501</text>
<text x="79" y="113">10UF</text>
<text x="79.1" y="112.1">C504</text>
<text x="84.2" y="113.2">100NF</text>
<text x="84.7" y="112.1">C503</text>
<text x="69.8" y="114.1">50V</text>
<text x="75.4" y="115.1" transform="rotate(-90 75.4 115.1)">UDZS8.2B</text>
<text x="79.5" y="114.1">10V</text>
<text x=".5" y="132.8">G</text>
</g>
</svg>
